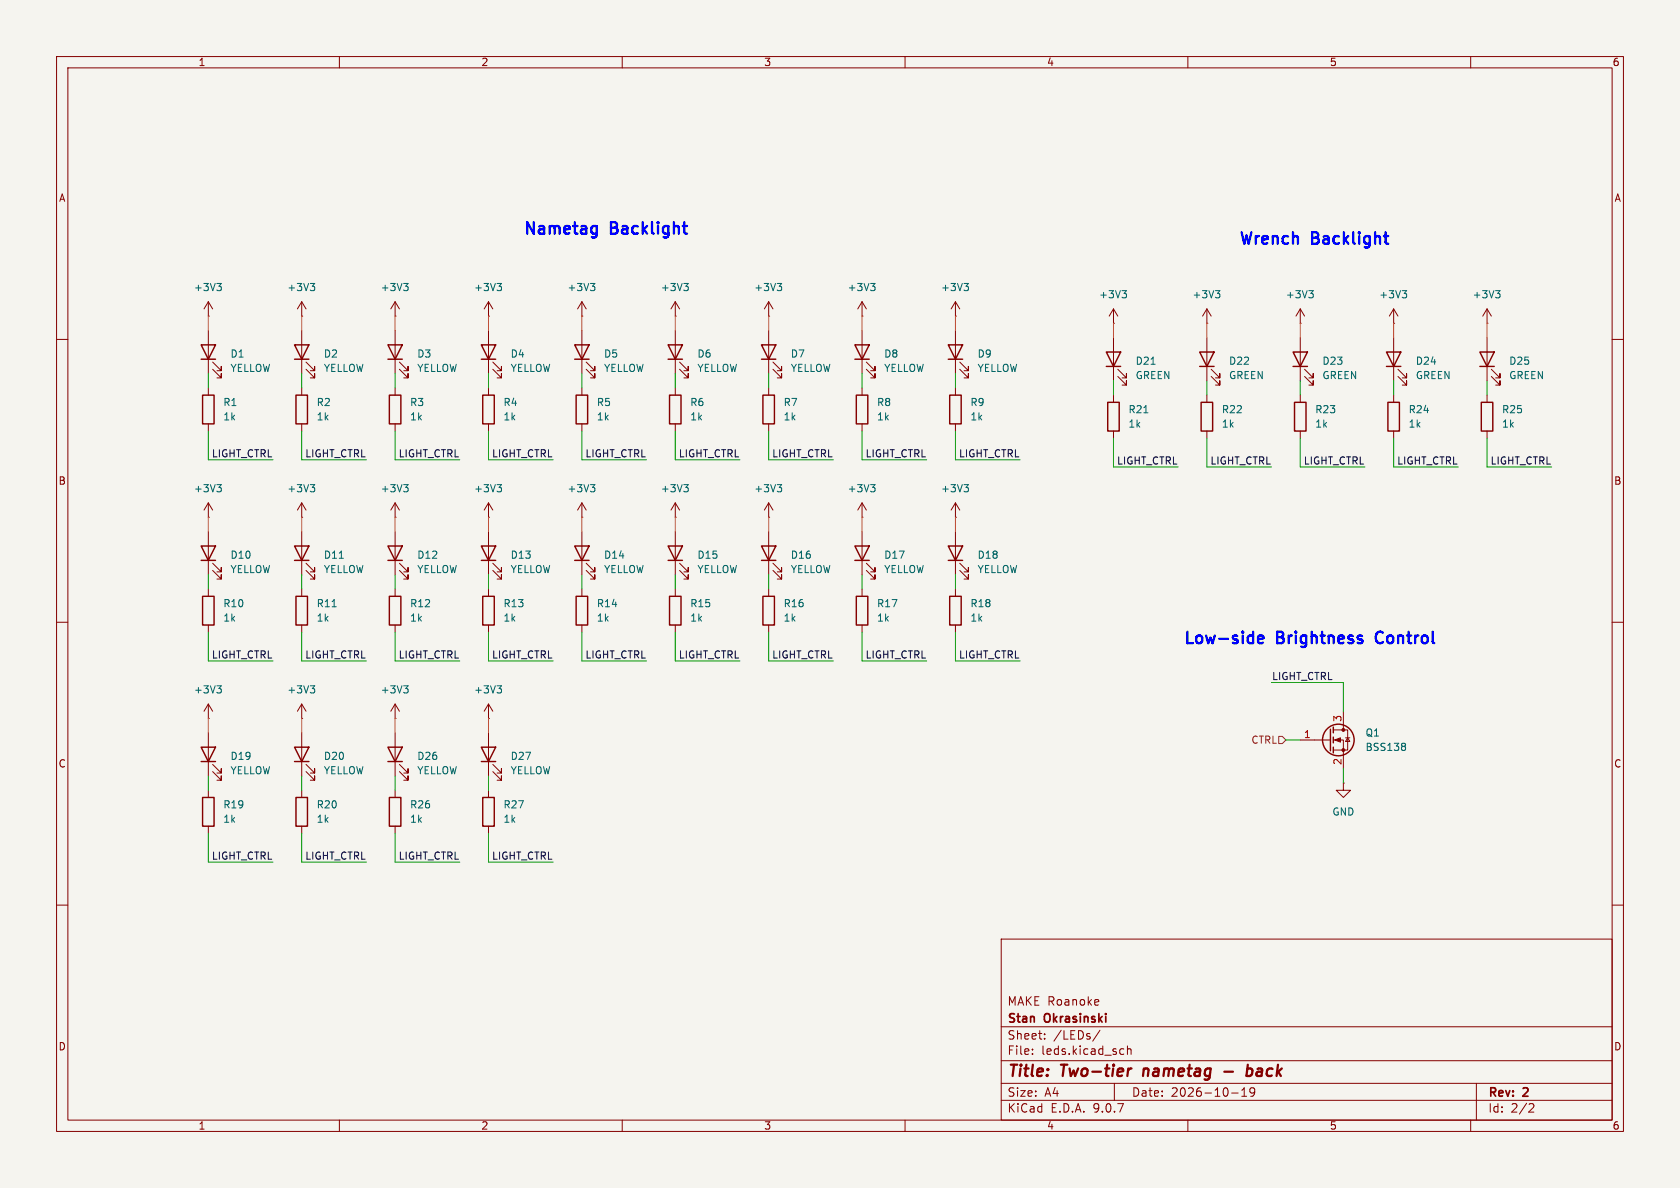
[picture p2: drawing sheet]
<svg xmlns="http://www.w3.org/2000/svg" width="297mm" height="210mm" viewBox="0 0 297 210" stroke-linecap="round" stroke-linejoin="round" font-family="sans-serif">
<path d="M0 0h297v210h-297z" fill="#f5f4ef" stroke="#f5f4ef" stroke-width=".18"/>
<g fill="none" stroke="#840000" stroke-width=".18">
<path d="M10 10h277v190h-277zM12 12h273v186h-273zM60 10v2M110 10v2M160 10v2M210 10v2M260 10v2M36.8 55.9h.1M36.8 53.3v2.6M36.8 58.4v7.6M36.8 53.3l-.7 1.3M36.8 53.3l.8 1.3"/>
<path d="M53.3 55.9h.1M53.3 53.3v2.6M53.3 58.4v7.6M53.3 53.3l-.7 1.3M53.3 53.3l.8 1.3M69.8 55.9h.1M69.8 53.3v2.6M69.8 58.4v7.6M69.8 53.3l-.7 1.3M69.8 53.3l.8 1.3M86.4 55.9h.1M86.4 53.3v2.6"/>
<path d="M86.4 58.4v7.6M86.4 53.3l-.8 1.3M86.4 53.3l.7 1.3M102.9 55.9h.1M102.9 53.3v2.6M102.9 58.4v7.6M102.9 53.3l-.8 1.3M102.9 53.3l.7 1.3M119.4 55.9h.1M119.4 53.3v2.6M119.4 58.4v7.6M119.4 53.3l-.8 1.3"/>
<path d="M119.4 53.3l.7 1.3M135.9 55.9h.1M135.9 53.3l-.8 1.3M135.9 53.3l.8 1.3M135.9 53.3v2.6M135.9 58.4v7.6M152.4 55.9h.1M152.4 53.3l-.8 1.3M152.4 53.3l.8 1.3M152.4 53.3v2.6M152.4 58.4v7.6M168.9 55.9h.1"/>
<path d="M168.9 53.3l-.8 1.3M168.9 53.3l.8 1.3M168.9 53.3v2.6M168.9 58.4v7.6M196.8 57.2h.1M196.8 54.6l-.7 1.3M196.8 54.6l.8 1.3M196.8 54.6v2.6M196.8 59.7v7.6M213.4 57.2h.1M213.4 54.6v2.6M213.4 59.7v7.6"/>
<path d="M213.4 54.6l-.8 1.3M213.4 54.6l.7 1.3M229.9 57.2h.1M229.9 54.6l-.8 1.3M229.9 54.6l.7 1.3M229.9 54.6v2.6M229.9 59.7v7.6M246.4 57.2h.1M246.4 54.6l-.8 1.3M246.4 54.6l.7 1.3M246.4 54.6v2.6M246.4 59.7v7.6"/>
<path d="M262.9 57.2h.1M262.9 54.6v2.6M262.9 59.7v7.6M262.9 54.6l-.8 1.3M262.9 54.6l.8 1.3M10 60h2M36.8 68.6v1.3M36.8 74.9v1.3M37.6 65.3l1.5 1.5v-.8v.8h-.7M37.6 64l1.5 1.5v-.7v.7h-.7M53.3 68.6v1.3M53.3 74.9v1.3"/>
<path d="M54.1 65.3l1.5 1.5v-.8v.8h-.7M54.1 64l1.5 1.5v-.7v.7h-.7M69.8 68.6v1.3M69.8 74.9v1.3M70.6 65.3l1.5 1.5v-.8v.8h-.7M70.6 64l1.5 1.5v-.7v.7h-.7M86.4 68.6v1.3M86.4 74.9v1.3M87.1 65.3l1.5 1.5v-.8v.8h-.7M87.1 64l1.5 1.5v-.7v.7h-.7M102.9 68.6v1.3M102.9 74.9v1.3"/>
<path d="M103.6 65.3l1.6 1.5v-.8v.8h-.8M103.6 64l1.6 1.5v-.7v.7h-.8M119.4 68.6v1.3M119.4 74.9v1.3M120.1 65.3l1.6 1.5v-.8v.8h-.8M120.1 64l1.6 1.5v-.7v.7h-.8M135.9 68.6v1.3M135.9 74.9v1.3M136.7 65.3l1.5 1.5v-.8v.8h-.8M136.7 64l1.5 1.5v-.7v.7h-.8M152.4 68.6v1.3M152.4 74.9v1.3"/>
<path d="M153.2 65.3l1.5 1.5v-.8v.8h-.8M153.2 64l1.5 1.5v-.7v.7h-.8M168.9 68.6v1.3M168.9 74.9v1.3M169.7 65.3l1.5 1.5v-.8v.8h-.8M169.7 64l1.5 1.5v-.7v.7h-.8M196.8 69.9v1.2M196.8 76.2v1.3M197.6 66.5l1.5 1.6v-.8v.8h-.7M197.6 65.3l1.5 1.5v-.8v.8h-.7M213.4 69.9v1.2M213.4 76.2v1.3"/>
<path d="M214.1 66.5l1.5 1.6v-.8v.8h-.7M214.1 65.3l1.5 1.5v-.8v.8h-.7M229.9 69.9v1.2M229.9 76.2v1.3M230.6 66.5l1.6 1.6v-.8v.8h-.8M230.6 65.3l1.6 1.5v-.8v.8h-.8M246.4 69.9v1.2M246.4 76.2v1.3M247.1 66.5l1.6 1.6v-.8v.8h-.8M247.1 65.3l1.6 1.5v-.8v.8h-.8M262.9 69.9v1.2M262.9 76.2v1.3"/>
<path d="M263.7 66.5l1.5 1.6v-.8v.8h-.8M263.7 65.3l1.5 1.5v-.8v.8h-.8M285 60h2M36.8 91.4h.1M36.8 88.9v2.5M36.8 94v7.6M36.8 88.9l-.7 1.3M36.8 88.9l.8 1.3M37.6 99.6l1.5 1.5v-.8v.8h-.7M53.3 91.4h.1M53.3 88.9v2.5M53.3 94v7.6"/>
<path d="M53.3 88.9l-.7 1.3M53.3 88.9l.8 1.3M54.1 99.6l1.5 1.5v-.8v.8h-.7M69.8 91.4h.1M69.8 88.9v2.5M69.8 94v7.6M69.8 88.9l-.7 1.3M69.8 88.9l.8 1.3M70.6 99.6l1.5 1.5v-.8v.8h-.7M86.4 91.4h.1M86.4 88.9v2.5M86.4 94v7.6"/>
<path d="M86.4 88.9l-.8 1.3M86.4 88.9l.7 1.3M87.1 99.6l1.5 1.5v-.8v.8h-.7M102.9 91.4h.1M102.9 88.9v2.5M102.9 94v7.6M102.9 88.9l-.8 1.3M102.9 88.9l.7 1.3M103.6 99.6l1.6 1.5v-.8v.8h-.8M119.4 91.4h.1M119.4 88.9v2.5M119.4 94v7.6"/>
<path d="M119.4 88.9l-.8 1.3M119.4 88.9l.7 1.3M120.1 99.6l1.6 1.5v-.8v.8h-.8M135.9 91.4h.1M135.9 88.9v2.5M135.9 94v7.6M135.9 88.9l-.8 1.3M135.9 88.9l.8 1.3M136.7 99.6l1.5 1.5v-.8v.8h-.8M152.4 91.4h.1M152.4 88.9v2.5M152.4 94v7.6"/>
<path d="M152.4 88.9l-.8 1.3M152.4 88.9l.8 1.3M153.2 99.6l1.5 1.5v-.8v.8h-.8M168.9 91.4h.1M168.9 88.9v2.5M168.9 94v7.6M168.9 88.9l-.8 1.3M168.9 88.9l.8 1.3M169.7 99.6l1.5 1.5v-.8v.8h-.8M10 110h2M36.8 104.1v1.3M36.8 110.5v1.3"/>
<path d="M37.6 100.8l1.5 1.6v-.8v.8h-.7M53.3 104.1v1.3M53.3 110.5v1.3M54.1 100.8l1.5 1.6v-.8v.8h-.7M69.8 104.1v1.3M69.8 110.5v1.3M70.6 100.8l1.5 1.6v-.8v.8h-.7M86.4 104.1v1.3M86.4 110.5v1.3M87.1 100.8l1.5 1.6v-.8v.8h-.7M102.9 104.1v1.3M102.9 110.5v1.3"/>
<path d="M103.6 100.8l1.6 1.6v-.8v.8h-.8M119.4 104.1v1.3M119.4 110.5v1.3M120.1 100.8l1.6 1.6v-.8v.8h-.8M135.9 104.1v1.3M135.9 110.5v1.3M136.7 100.8l1.5 1.6v-.8v.8h-.8M152.4 104.1v1.3M152.4 110.5v1.3M153.2 100.8l1.5 1.6v-.8v.8h-.8M168.9 104.1v1.3M168.9 110.5v1.3"/>
<path d="M169.7 100.8l1.5 1.6v-.8v.8h-.8M285 110h2M36.8 127h.1M36.8 124.5l-.7 1.2M36.8 124.5l.8 1.2M36.8 124.5v2.5M36.8 129.5v7.7M36.8 139.7v1.3M37.6 136.4l1.5 1.5v-.7v.7h-.7M37.6 135.1l1.5 1.6v-.8v.8h-.7M53.3 127h.1M53.3 124.5l-.7 1.2"/>
<path d="M53.3 124.5l.8 1.2M53.3 124.5v2.5M53.3 129.5v7.7M53.3 139.7v1.3M54.1 136.4l1.5 1.5v-.7v.7h-.7M54.1 135.1l1.5 1.6v-.8v.8h-.7M69.8 127h.1M69.8 124.5v2.5M69.8 129.5v7.7M69.8 139.7v1.3M69.8 124.5l-.7 1.2M69.8 124.5l.8 1.2"/>
<path d="M70.6 136.4l1.5 1.5v-.7v.7h-.7M70.6 135.1l1.5 1.6v-.8v.8h-.7M86.4 127h.1M86.4 124.5v2.5M86.4 129.5v7.7M86.4 139.7v1.3M86.4 124.5l-.8 1.2M86.4 124.5l.7 1.2M87.1 136.4l1.5 1.5v-.7v.7h-.7M87.1 135.1l1.5 1.6v-.8v.8h-.7M229.9 130.8h5.3M235.7 129h2.6v3.6h-2.6"/>
<path d="M235.7 130.8h1.8v5.1M237.5 138.4v1.3h1.3l-1.3 1.3-1.3-1.3h1.3M237.5 138.4h.1M237.5 125.7v3.3M237.9 130.4h.7M238.3 130.4l.3 .7h-.7zM36.8 146.1v1.2M53.3 146.1v1.2M69.8 146.1v1.2M86.4 146.1v1.2M10 160h2M177 166h108v32h-108z"/>
<path d="M194 176.7l.2 .4-.7 .1M194.2 177.6l-.2 .1M285 160h2M60 198v2M110 198v2M160 198v2M177 194.5h108M177 191.5h108M177 187.5h108M177 181.5h108M182.5 186.3v.1M182.5 185.5v.1"/>
<path d="M184.7 183.6v.1M184.7 182.8v.1M194.5 182.1l-1.3 2M197 191.5v3M198.2 185.4l.5 .1M198.7 186.3l-.5 .1M199.3 185.5l.2-.1 .4 .1 .1 .9M199.3 184.9v1.5M210 198v2M217.7 193.2h1.2M219.5 193.8h.9M219.5 192.7l.5-.4v1.5"/>
<path d="M221.8 192.9l-.3 .3h-.3l-.2-.3 .1-.5 .4-.1 .2 .1a.99 .99 0 0 1-.3 1.4h-.3M260 198v2M261 191.5v6.5M270.5 195.1l.5 .1 .2 .3-1 1.1h1"/>
</g>
<path d="M200 188.9l-.4 .1M202.2 188.9l-.1 1.3M216.4 189.4h1.6M220.5 189l.2-.1 .6 .1 .1 .3-.1 .5a.66 .66 0 0 1-.9 .3M220.6 188.2l-.3 2" fill="none" stroke="#840000" stroke-width=".4"/>
<g fill="none" stroke="#840000" stroke-width=".25">
<path d="M35.6 61h2.5l-1.3 2.5zM35.6 63.5h2.5M35.8 69.9h2v5h-2zM52.1 61h2.5l-1.3 2.5zM52.1 63.5h2.5M52.3 69.9h2.1v5h-2.1zM68.6 61h2.5l-1.3 2.5zM68.6 63.5h2.5M68.8 69.9h2.1v5h-2.1zM85.1 61h2.5l-1.2 2.5zM85.1 63.5h2.5M85.3 69.9h2.1v5h-2.1z"/>
<path d="M101.6 61h2.5l-1.2 2.5zM101.6 63.5h2.5M101.9 69.9h2v5h-2zM118.1 61h2.5l-1.2 2.5zM118.1 63.5h2.5M118.4 69.9h2v5h-2zM134.6 61h2.6l-1.3 2.5zM134.6 63.5h2.6M134.9 69.9h2v5h-2zM151.1 61h2.6l-1.3 2.5zM151.1 63.5h2.6M151.4 69.9h2v5h-2z"/>
<path d="M167.6 61h2.6l-1.3 2.5zM167.6 63.5h2.6M167.9 69.9h2v5h-2zM195.6 62.2h2.5l-1.3 2.6zM195.6 64.8h2.5M195.8 71.1h2.1v5.1h-2.1zM212.1 62.2h2.5l-1.2 2.6zM212.1 64.8h2.5M212.3 71.1h2.1v5.1h-2.1zM228.6 62.2h2.5l-1.2 2.6zM228.6 64.8h2.5M228.9 71.1h2v5.1h-2z"/>
<path d="M245.1 62.2h2.5l-1.2 2.6zM245.1 64.8h2.5M245.4 71.1h2v5.1h-2zM261.6 62.2h2.6l-1.3 2.6zM261.6 64.8h2.6M261.9 71.1h2v5.1h-2zM35.6 96.5h2.5l-1.3 2.6zM35.6 99.1h2.5M52.1 96.5h2.5l-1.3 2.6zM52.1 99.1h2.5M68.6 96.5h2.5l-1.3 2.6zM68.6 99.1h2.5"/>
<path d="M85.1 96.5h2.5l-1.2 2.6zM85.1 99.1h2.5M101.6 96.5h2.5l-1.2 2.6zM101.6 99.1h2.5M118.1 96.5h2.5l-1.2 2.6zM118.1 99.1h2.5M134.6 96.5h2.6l-1.3 2.6zM134.6 99.1h2.6M151.1 96.5h2.6l-1.3 2.6zM151.1 99.1h2.6M167.6 96.5h2.6l-1.3 2.6zM167.6 99.1h2.6"/>
<path d="M35.8 105.4h2v5.1h-2zM52.3 105.4h2.1v5.1h-2.1zM68.8 105.4h2.1v5.1h-2.1zM85.3 105.4h2.1v5.1h-2.1zM101.9 105.4h2v5.1h-2zM118.4 105.4h2v5.1h-2zM134.9 105.4h2v5.1h-2zM151.4 105.4h2v5.1h-2zM167.9 105.4h2v5.1h-2zM35.6 132.1h2.5l-1.3 2.5zM35.6 134.6h2.5M52.1 132.1h2.5l-1.3 2.5z"/>
<path d="M52.1 134.6h2.5M68.6 132.1h2.5l-1.3 2.5zM68.6 134.6h2.5M85.1 132.1h2.5l-1.2 2.5zM85.1 134.6h2.5M235.2 128.9v3.8M235.7 128.5v1M235.7 130.3v1M235.7 132.1v1M35.8 141h2v5.1h-2zM52.3 141h2.1v5.1h-2.1zM68.8 141h2.1v5.1h-2.1z"/>
<path d="M85.3 141h2.1v5.1h-2.1z"/>
<circle cx="236.6" cy="130.8" r="2.79"/>
</g>
<g fill="none" stroke="#006464" stroke-width=".18">
<path d="M38.3 50.1h.8l-.4 .5M38.9 50.6l.2 .2v.3l-.2 .3M54.9 50.1h.7l-.4 .5M55.4 50.6l.2 .2v.3l-.2 .3M71.4 50.1h.7l-.4 .5M71.9 50.6l.2 .2v.3l-.2 .3M87.9 50.1h.8l-.5 .5M88.4 50.6l.3 .2v.3l-.3 .3M104.4 50.1h.8l-.5 .5M104.9 50.6l.3 .2v.3l-.3 .3M120.9 50.1h.8l-.4 .5M121.4 50.6l.3 .2v.3l-.3 .3"/>
<path d="M137.4 50.1h.8l-.4 .5M137.9 50.6l.3 .2v.3l-.3 .3M153.9 50.1h.8l-.4 .5M154.5 50.6l.2 .2v.3l-.2 .3M170.4 50.1h.8l-.4 .5M171 50.6l.2 .2v.3l-.2 .3M198.4 51.4h.7l-.4 .5M198.9 51.9l.2 .2v.3l-.2 .2M214.9 51.4h.8l-.5 .5M215.4 51.9l.3 .2v.3l-.3 .2M231.4 51.4h.8l-.5 .5M231.9 51.9l.3 .2v.3l-.3 .2"/>
<path d="M247.9 51.4h.8l-.4 .5M248.4 51.9l.3 .2v.3l-.3 .2M264.4 51.4h.8l-.4 .5M264.9 51.9l.3 .2v.3l-.3 .2M202.2 73h.7M203.5 64.4h.7M38.3 85.7h.8l-.4 .5M38.9 86.2l.2 .2v.3l-.2 .2M54.9 85.7h.7l-.4 .5M55.4 86.2l.2 .2v.3l-.2 .2M60 98.7h.7M71.4 85.7h.7l-.4 .5"/>
<path d="M71.9 86.2l.2 .2v.3l-.2 .2M87.9 85.7h.8l-.5 .5M88.4 86.2l.3 .2v.3l-.3 .2M104.4 85.7h.8l-.5 .5M104.9 86.2l.3 .2v.3l-.3 .2M120.9 85.7h.8l-.4 .5M121.4 86.2l.3 .2v.3l-.3 .2M137.4 85.7h.8l-.4 .5M137.9 86.2l.3 .2v.3l-.3 .2M153.9 85.7h.8l-.4 .5M154.5 86.2l.2 .2v.3l-.2 .2M170.4 85.7h.8l-.4 .5"/>
<path d="M171 86.2l.2 .2v.3l-.2 .2M58.7 107.3h.7M38.3 121.2h.8l-.4 .5M38.9 121.7l.2 .3v.3l-.2 .2M54.9 121.2h.7l-.4 .5M55.4 121.7l.2 .3v.3l-.2 .2M71.4 121.2h.7l-.4 .5M71.9 121.7l.2 .3v.3l-.2 .2M87.9 121.2h.8l-.5 .5M88.4 121.7l.3 .3v.3l-.3 .2M248.2 131.4l.3 .2-.3 .3 .3 .3v.2l-.3 .3"/>
</g>
<g fill="#840000" stroke="#840000" stroke-width=".18">
<path d="M236 130.8l1-.4v.8z"/>
<circle cx="237.5" cy="129" r=".25"/>
<circle cx="237.5" cy="132.6" r=".25"/>
</g>
<path d="M226.1 130.2h.6l.6 .6-.6 .6h-.6z" fill="none" stroke="#725600" stroke-width=".18"/>
<g fill="none" stroke="#ff7900" stroke-width=".18">
<path d="M36.8 55.9v2.5M53.3 55.9v2.5M69.8 55.9v2.5M86.4 55.9v2.5M102.9 55.9v2.5M119.4 55.9v2.5M135.9 55.9v2.5M152.4 55.9v2.5M168.9 55.9v2.5M196.8 57.2v2.5M213.4 57.2v2.5M229.9 57.2v2.5"/>
<path d="M246.4 57.2v2.5M262.9 57.2v2.5M36.8 91.4v2.6M53.3 91.4v2.6M69.8 91.4v2.6M86.4 91.4v2.6M102.9 91.4v2.6M119.4 91.4v2.6M135.9 91.4v2.6M152.4 91.4v2.6M168.9 91.4v2.6M36.8 127v2.5"/>
<path d="M53.3 127v2.5M69.8 127v2.5M86.4 127v2.5"/>
</g>
<g fill="none" stroke="#009600" stroke-width=".18">
<path d="M36.8 76.2v5.1h11.5M36.8 66v2.6M53.3 76.2v5.1h11.5M53.3 66v2.6M69.8 76.2v5.1h11.5M69.8 66v2.6M86.4 76.2v5.1h11.4M86.4 66v2.6M102.9 76.2v5.1h11.4M102.9 66v2.6M119.4 76.2v5.1h11.4M119.4 66v2.6"/>
<path d="M135.9 66v2.6M135.9 76.2v5.1h11.4M152.4 76.2v5.1h11.4M152.4 66v2.6M168.9 76.2v5.1h11.4M168.9 66v2.6M196.8 77.5v5.1h11.5M196.8 67.3v2.6M213.4 77.5v5.1h11.4M213.4 67.3v2.6M229.9 77.5v5.1h11.4M229.9 67.3v2.6"/>
<path d="M246.4 77.5v5.1h11.4M246.4 67.3v2.6M262.9 77.5v5.1h11.4M262.9 67.3v2.6M36.8 101.6v2.5M36.8 111.8v5h11.5M53.3 101.6v2.5M53.3 111.8v5h11.5M69.8 111.8v5h11.5M69.8 101.6v2.5M86.4 111.8v5h11.4M86.4 101.6v2.5"/>
<path d="M102.9 111.8v5h11.4M102.9 101.6v2.5M119.4 111.8v5h11.4M119.4 101.6v2.5M135.9 101.6v2.5M135.9 111.8v5h11.4M152.4 101.6v2.5M152.4 111.8v5h11.4M168.9 111.8v5h11.4M168.9 101.6v2.5M36.8 137.2v2.5M53.3 137.2v2.5"/>
<path d="M69.8 137.2v2.5M86.4 137.2v2.5M224.8 120.7h12.7v5M227.3 130.8h2.6M237.5 135.9v2.5M36.8 147.3v5.1h11.5M53.3 147.3v5.1h11.5M69.8 147.3v5.1h11.5M86.4 147.3v5.1h11.4"/>
</g>
<path d="M104.9 40l.6 .1M105.5 40v1.6a.55 .55 0 0 1-.7 .4M105.5 41.2l-.6 .1M222.4 113l1-.2-.1-.4-.6-.1-.3 .3 .1 1 .2 .1 .6-.1" fill="none" stroke="#00f" stroke-width=".41"/>
<g font-size="2.8" fill="#00f">
<text x="92.3" y="42">Nametag</text>
<text x="107.9" y="42">Backlight</text>
<text x="209" y="114.4">Low-side</text>
<text x="225.7" y="114.4">Brightness</text>
<text x="244" y="114.4">Control</text>
</g>
<g font-size="2.8" fill="#0004ff">
<text x="218.8" y="43.8">Wrench</text>
<text x="231.9" y="43.8">Backlight</text>
</g>
<g font-size="2.8" fill="#840000">
<text x="178" y="190.9">Title:</text>
<text x="187.7" y="190.9">Two-tier</text>
<text x="202.9" y="190.9">nametag</text>
<text x="222.8" y="190.9">back</text>
</g>
<g font-size="2.1" fill="#840000">
<text x="178" y="178">MAKE Roanoke</text>
<text x="178" y="184">Sheet:</text>
<text x="178" y="181.2">Stan</text>
<text x="184.7" y="181.2">Okrasinski</text>
<text x="186.2" y="184">/LEDs/</text>
<text x="178" y="186.7">File:</text>
<text x="184.1" y="186.7">leds.kicad_sch</text>
<text x="178" y="196.9">KiCad</text>
<text x="178" y="194.1">Size:</text>
<text x="184.7" y="194.1">A4</text>
<text x="185.7" y="196.9">E.D.A.</text>
<text x="193.3" y="196.9">9.0.7</text>
<text x="200" y="194.1">Date:</text>
<text x="207" y="194.1">2026-10-19</text>
<text x="263" y="194.3">Rev:</text>
<text x="263" y="196.9">Id:</text>
<text x="267.1" y="196.9">2/2</text>
<text x="269.4" y="194.3">2</text>
</g>
<g font-size="1.8" fill="#840000">
<text x="35" y="11.9">1</text>
<text x="85" y="11.9">2</text>
<text x="135" y="11.9">3</text>
<text x="185" y="11.9">4</text>
<text x="235" y="11.9">5</text>
<text x="285" y="11.9">6</text>
<text x="10.3" y="35.9">A</text>
<text x="285.3" y="35.9">A</text>
<text x="10.3" y="85.9">B</text>
<text x="285.3" y="85.9">B</text>
<text x="10.3" y="135.9">C</text>
<text x="285.3" y="135.9">C</text>
<text x="10.3" y="185.9">D</text>
<text x="285.3" y="185.9">D</text>
<text x="35" y="199.9">1</text>
<text x="85" y="199.9">2</text>
<text x="135" y="199.9">3</text>
<text x="185" y="199.9">4</text>
<text x="235" y="199.9">5</text>
<text x="285" y="199.9">6</text>
</g>
<g font-size="1.8" fill="#006464">
<text x="34.2" y="51.7">+3V3</text>
<text x="50.7" y="51.7">+3V3</text>
<text x="67.2" y="51.7">+3V3</text>
<text x="83.7" y="51.7">+3V3</text>
<text x="100.2" y="51.7">+3V3</text>
<text x="116.7" y="51.7">+3V3</text>
<text x="133.2" y="51.7">+3V3</text>
<text x="149.8" y="51.7">+3V3</text>
<text x="166.3" y="51.7">+3V3</text>
<text x="194.2" y="52.9">+3V3</text>
<text x="210.7" y="52.9">+3V3</text>
<text x="227.2" y="52.9">+3V3</text>
<text x="243.7" y="52.9">+3V3</text>
<text x="260.2" y="52.9">+3V3</text>
<text x="40.6" y="63.4">D1</text>
<text x="40.6" y="66">YELLOW</text>
<text x="57.2" y="63.4">D2</text>
<text x="57.2" y="66">YELLOW</text>
<text x="73.7" y="63.4">D3</text>
<text x="73.7" y="66">YELLOW</text>
<text x="90.2" y="63.4">D4</text>
<text x="90.2" y="66">YELLOW</text>
<text x="106.7" y="63.4">D5</text>
<text x="106.7" y="66">YELLOW</text>
<text x="123.2" y="63.4">D6</text>
<text x="123.2" y="66">YELLOW</text>
<text x="139.7" y="63.4">D7</text>
<text x="139.7" y="66">YELLOW</text>
<text x="156.2" y="63.4">D8</text>
<text x="156.2" y="66">YELLOW</text>
<text x="172.7" y="63.4">D9</text>
<text x="172.7" y="66">YELLOW</text>
<text x="200.7" y="64.7">D21</text>
<text x="217.2" y="64.7">D22</text>
<text x="233.7" y="64.7">D23</text>
<text x="250.2" y="64.7">D24</text>
<text x="266.7" y="64.7">D25</text>
<text x="39.4" y="72">R1</text>
<text x="55.9" y="72">R2</text>
<text x="72.4" y="72">R3</text>
<text x="88.9" y="72">R4</text>
<text x="105.4" y="72">R5</text>
<text x="121.9" y="72">R6</text>
<text x="138.4" y="72">R7</text>
<text x="154.9" y="72">R8</text>
<text x="171.5" y="72">R9</text>
<text x="200.7" y="67.2">GREEN</text>
<text x="217.2" y="67.2">GREEN</text>
<text x="233.7" y="67.2">GREEN</text>
<text x="250.2" y="67.2">GREEN</text>
<text x="266.7" y="67.2">GREEN</text>
<text x="39.4" y="74.5">1k</text>
<text x="55.9" y="74.5">1k</text>
<text x="72.4" y="74.5">1k</text>
<text x="88.9" y="74.5">1k</text>
<text x="105.4" y="74.5">1k</text>
<text x="121.9" y="74.5">1k</text>
<text x="138.4" y="74.5">1k</text>
<text x="154.9" y="74.5">1k</text>
<text x="171.5" y="74.5">1k</text>
<text x="199.4" y="73.3">R21</text>
<text x="199.4" y="75.8">1k</text>
<text x="215.9" y="73.3">R22</text>
<text x="215.9" y="75.8">1k</text>
<text x="232.4" y="73.3">R23</text>
<text x="232.4" y="75.8">1k</text>
<text x="248.9" y="73.3">R24</text>
<text x="248.9" y="75.8">1k</text>
<text x="265.4" y="73.3">R25</text>
<text x="265.4" y="75.8">1k</text>
<text x="34.2" y="87.2">+3V3</text>
<text x="50.7" y="87.2">+3V3</text>
<text x="67.2" y="87.2">+3V3</text>
<text x="83.7" y="87.2">+3V3</text>
<text x="100.2" y="87.2">+3V3</text>
<text x="116.7" y="87.2">+3V3</text>
<text x="133.2" y="87.2">+3V3</text>
<text x="149.8" y="87.2">+3V3</text>
<text x="166.3" y="87.2">+3V3</text>
<text x="40.6" y="101.5">YELLOW</text>
<text x="40.6" y="99">D10</text>
<text x="57.2" y="101.5">YELLOW</text>
<text x="57.2" y="99">D11</text>
<text x="73.7" y="101.5">YELLOW</text>
<text x="73.7" y="99">D12</text>
<text x="90.2" y="101.5">YELLOW</text>
<text x="90.2" y="99">D13</text>
<text x="106.7" y="101.5">YELLOW</text>
<text x="106.7" y="99">D14</text>
<text x="123.2" y="101.5">YELLOW</text>
<text x="123.2" y="99">D15</text>
<text x="139.7" y="101.5">YELLOW</text>
<text x="139.7" y="99">D16</text>
<text x="156.2" y="101.5">YELLOW</text>
<text x="156.2" y="99">D17</text>
<text x="172.7" y="101.5">YELLOW</text>
<text x="172.7" y="99">D18</text>
<text x="39.4" y="107.5">R10</text>
<text x="55.9" y="107.5">R11</text>
<text x="72.4" y="107.5">R12</text>
<text x="88.9" y="107.5">R13</text>
<text x="105.4" y="107.5">R14</text>
<text x="121.9" y="107.5">R15</text>
<text x="138.4" y="107.5">R16</text>
<text x="154.9" y="107.5">R17</text>
<text x="171.5" y="107.5">R18</text>
<text x="39.4" y="110.1">1k</text>
<text x="55.9" y="110.1">1k</text>
<text x="72.4" y="110.1">1k</text>
<text x="88.9" y="110.1">1k</text>
<text x="105.4" y="110.1">1k</text>
<text x="121.9" y="110.1">1k</text>
<text x="138.4" y="110.1">1k</text>
<text x="154.9" y="110.1">1k</text>
<text x="171.5" y="110.1">1k</text>
<text x="34.2" y="122.8">+3V3</text>
<text x="50.7" y="122.8">+3V3</text>
<text x="67.2" y="122.8">+3V3</text>
<text x="83.7" y="122.8">+3V3</text>
<text x="241.3" y="130.4">Q1</text>
<text x="40.6" y="137.1">YELLOW</text>
<text x="40.6" y="134.5">D19</text>
<text x="57.2" y="137.1">YELLOW</text>
<text x="57.2" y="134.5">D20</text>
<text x="73.7" y="137.1">YELLOW</text>
<text x="73.7" y="134.5">D26</text>
<text x="90.2" y="137.1">YELLOW</text>
<text x="90.2" y="134.5">D27</text>
<text x="241.3" y="132.9">BSS138</text>
<text x="39.4" y="143.1">R19</text>
<text x="55.9" y="143.1">R20</text>
<text x="72.4" y="143.1">R26</text>
<text x="88.9" y="143.1">R27</text>
<text x="39.4" y="145.6">1k</text>
<text x="55.9" y="145.6">1k</text>
<text x="72.4" y="145.6">1k</text>
<text x="88.9" y="145.6">1k</text>
<text x="235.5" y="144.4">GND</text>
</g>
<g font-size="1.8" fill="#0f0f0f">
<text x="37.4" y="80.9">LIGHT_CTRL</text>
<text x="53.9" y="80.9">LIGHT_CTRL</text>
<text x="70.4" y="80.9">LIGHT_CTRL</text>
<text x="86.9" y="80.9">LIGHT_CTRL</text>
<text x="103.4" y="80.9">LIGHT_CTRL</text>
<text x="119.9" y="80.9">LIGHT_CTRL</text>
<text x="136.4" y="80.9">LIGHT_CTRL</text>
<text x="152.9" y="80.9">LIGHT_CTRL</text>
<text x="169.4" y="80.9">LIGHT_CTRL</text>
<text x="197.4" y="82.2">LIGHT_CTRL</text>
<text x="213.9" y="82.2">LIGHT_CTRL</text>
<text x="230.4" y="82.2">LIGHT_CTRL</text>
<text x="246.9" y="82.2">LIGHT_CTRL</text>
<text x="263.4" y="82.2">LIGHT_CTRL</text>
<text x="37.4" y="116.5">LIGHT_CTRL</text>
<text x="53.9" y="116.5">LIGHT_CTRL</text>
<text x="70.4" y="116.5">LIGHT_CTRL</text>
<text x="86.9" y="116.5">LIGHT_CTRL</text>
<text x="103.4" y="116.5">LIGHT_CTRL</text>
<text x="119.9" y="116.5">LIGHT_CTRL</text>
<text x="136.4" y="116.5">LIGHT_CTRL</text>
<text x="152.9" y="116.5">LIGHT_CTRL</text>
<text x="169.4" y="116.5">LIGHT_CTRL</text>
<text x="224.8" y="120.3">LIGHT_CTRL</text>
<text x="37.4" y="152.1">LIGHT_CTRL</text>
<text x="53.9" y="152.1">LIGHT_CTRL</text>
<text x="70.4" y="152.1">LIGHT_CTRL</text>
<text x="86.9" y="152.1">LIGHT_CTRL</text>
</g>
<text font-size="1.8" fill="#725600" x="221.1" y="131.7">CTRL</text>
<g font-size="1.8" fill="#a90000">
<text x="230.4" y="130.6">1</text>
<text x="237.2" y="127.7" transform="rotate(-90 237.2 127.7)">3</text>
<text x="237.2" y="135.3" transform="rotate(-90 237.2 135.3)">2</text>
</g>
</svg>
